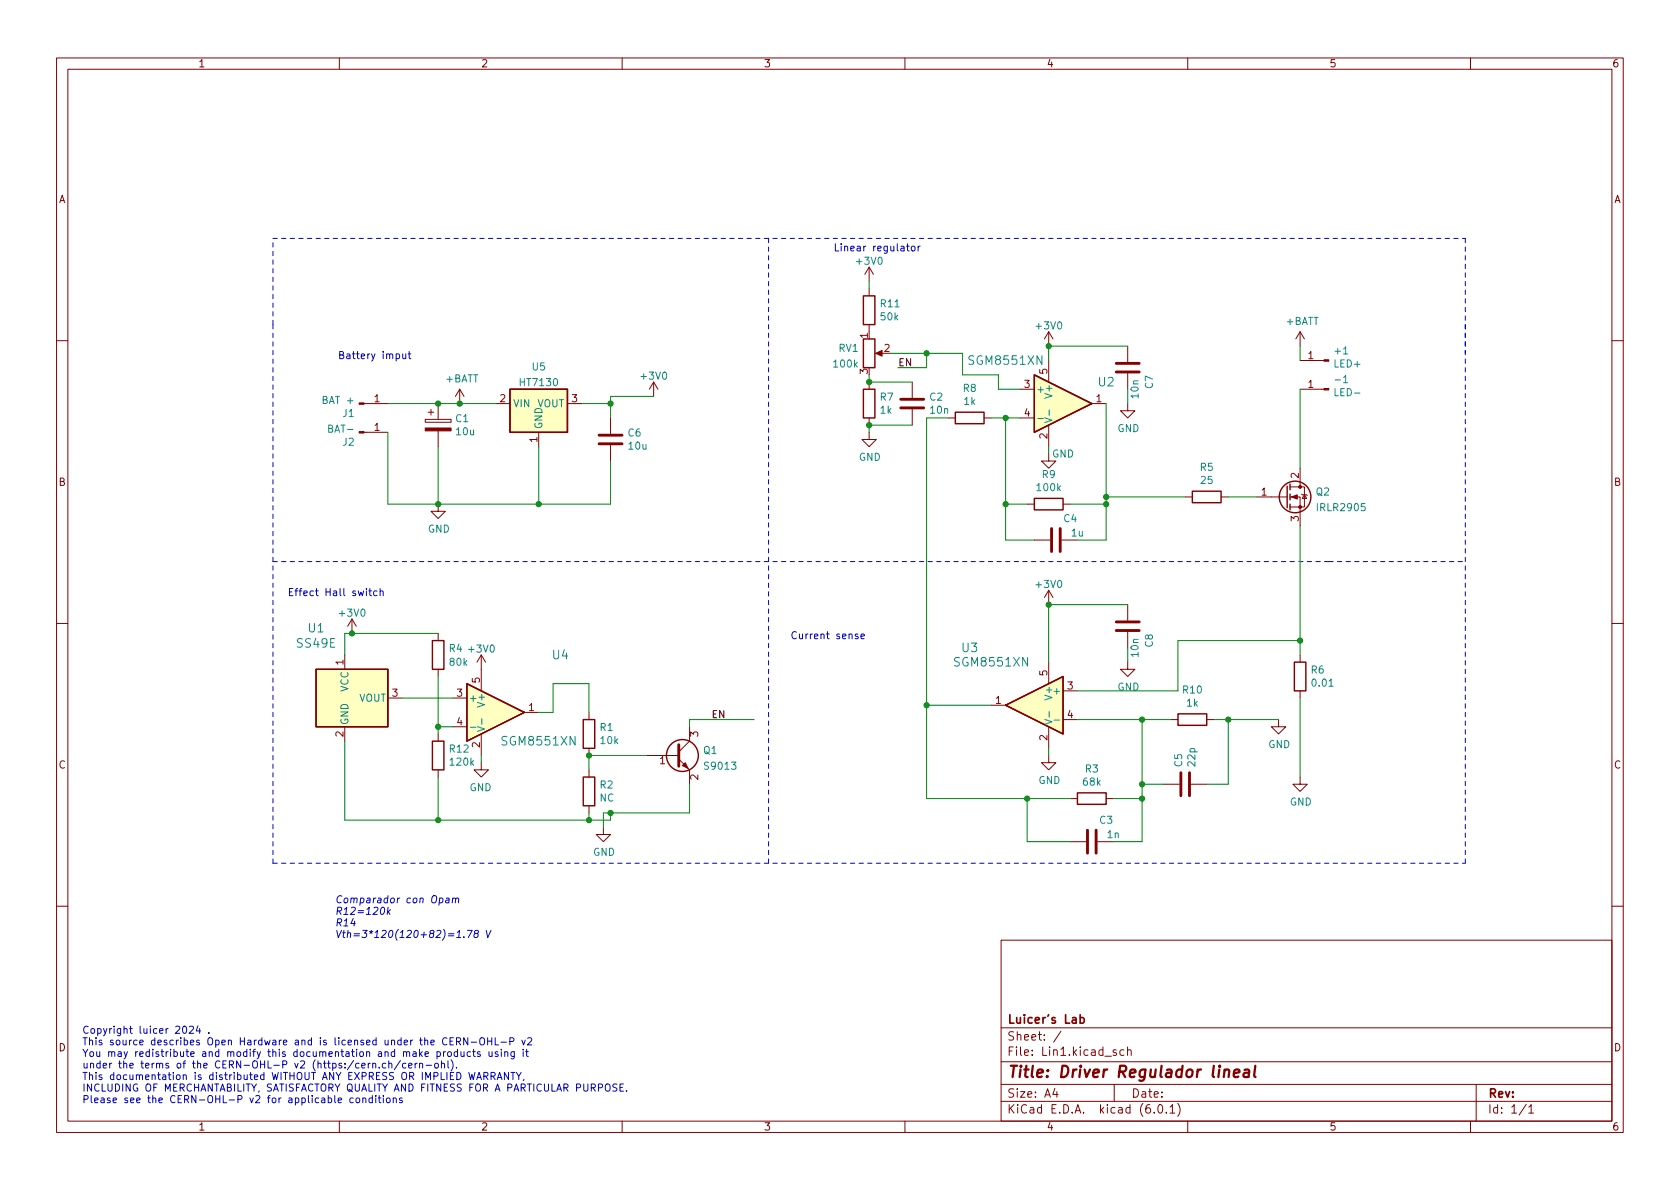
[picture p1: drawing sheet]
<svg xmlns="http://www.w3.org/2000/svg" width="297mm" height="210mm" viewBox="0 0 297 210" stroke-linecap="round" stroke-linejoin="round" font-family="sans-serif">
<g fill="none" stroke="#840000" stroke-width=".18">
<path d="M10 10.2h277v190.1h-277zM12 12.2h273v186.1h-273zM60 10.2v2M110 10.2v2M160 10.2v2M210 10.2v2M260 10.2v2M153.7 47.2v2.6M153.7 51v1.3M153.7 57.4v1.3M153.7 47.2l-.8 1.3M153.7 47.2l.7 1.3"/>
<path d="M185.4 58.7v2.5M185.4 58.7l-.7 1.2M185.4 58.7l.8 1.2M229.9 58.7v2.5M229.9 58.7l-.8 1.2M229.9 58.7l.7 1.2M10 60.2h2M64.4 71.4h4.2M64.4 76.4h4.2M75.2 74.2h4.6v.5h-4.6zM75.7 72.9h1M76.2 72.4v1"/>
<path d="M77.5 71.4v2.8M77.5 76.2v2.8M81.3 68.8l-.8 1.3M81.3 68.8v2.6M81.3 68.8l.7 1.3M87.6 71.4h2.6M95.2 76.4v2.6M100.3 71.4h2.6M107.9 73.9v2.8M107.9 78.7v2.8M115.6 67.6l-.8 1.2M115.6 67.6v2.5"/>
<path d="M115.6 67.6l.7 1.2M153.7 76.4v1.3h1.2l-1.2 1.3-1.3-1.3h1.3M153.7 67.6v1.2M153.7 73.9v1.3M155.2 62.5h1M161.3 67.6v2.8M161.3 72.4v2.8M167.6 73.9h1.3M174 73.9h1.3M180.3 68.8h2.6M180.3 73.9h2.6M185.4 63.7v3.9"/>
<path d="M185.4 75.2v3.8M193 71.4h2.6M199.4 71.4v1.2h1.3l-1.3 1.3-1.3-1.3h1.3M199.4 61.2v2.8M199.4 66v2.8M229.9 68.8h4.2M229.9 63.7h4.2M285 60.2h2M77.5 89.1v1.3h1.2l-1.2 1.3-1.3-1.3h1.3M181.6 89.1h1.3M182.9 95.5h2.8M185.4 80.3v1.2h1.3l-1.3 1.3-1.3-1.3h1.3"/>
<path d="M187.7 95.5h2.8M188 89.1h1.2M209.5 87.9h1.3M215.9 87.9h1.3M222.2 87.9h5.4M228.1 87.9h1.8v5.1M228.1 86.1h2.5v3.6h-2.5M229.9 82.8v3.3M230.1 87.4l.2 .1h.7l.1 .1M230.6 87.5l.4 .6h-.7zM10 110.2h2M61 115.8v2.6"/>
<path d="M62.2 109.5l-.7 1.2M62.2 109.5v2.5M62.2 109.5l.8 1.2M77.5 112v1.3M77.5 118.4v1.2M85.1 115.8v6.4M85.1 115.8l.8 1.3M85.1 115.8l-.8 1.3M185.4 104.4v2.5M185.4 117.1v3.8M185.4 104.4l-.7 1.3M185.4 104.4l.8 1.3"/>
<path d="M199.4 117.1v1.3h1.3l-1.3 1.2-1.3-1.2h1.3M199.4 106.9v2.8M199.4 111.8v2.7M229.9 115.8v1.3M285 110.2h2M61 128.5v2.6M68.6 123.4h2.5M77.5 129.8v1.3M77.5 136.1v1.3M80 123.4h2.5M80 128.5h2.5M85.1 134.9v1.2h-1.3l1.3 1.3 1.3-1.3h-1.3"/>
<path d="M85.1 129.8v3.8M92.7 126h2.5M104.1 126v1.2M104.1 132.3v1.3M104.1 136.1v1.3M114.3 133.6h5.7M120 134.2l1.9 1.9v2.6M121.9 128.5v2.6l-1.9 1.9M175.3 124.7h2.5M185.4 133.6v1.3h1.3l-1.3 1.2-1.3-1.2h1.3M185.4 128.5v3.8M188 122.2h2.5"/>
<path d="M188 127.2h2.5M205.7 138.7h2.8M207 127.2h1.3M210.6 138.7h2.8M213.4 127.2h1.2M226.1 127.2v1.3h1.2l-1.2 1.3-1.3-1.3h1.3M229.9 137.4v1.3h1.2l-1.2 1.2-1.3-1.2h1.3M229.9 122.2v1.2M104.1 142.5v1.3M106.7 146.3v1.3h1.2l-1.2 1.2-1.3-1.2h1.3M189.2 141.2h1.3M189.2 148.8h2.8"/>
<path d="M194.1 148.8h2.7M195.6 141.2h1.2M10 160.2h2M177 166.3h108v32h-108zM285 160.2h2M60 198.3v2M110 198.3v2M160 198.3v2M177 194.8h108M177 191.8h108M177 187.8h108M177 181.8h108"/>
<path d="M186.5 192.5l-.4 1h1M186.9 193v1M187.6 182.4l-1.3 1.9M197 191.8v3M197.4 185.7l-.4-.1-.2 .2 .1 .3 .5 .1v.4h-.6M198.7 185.7l-.4-.1-.3 .3v.4l.1 .3h.6M199.4 185.8l.2-.2 .3 .1 .1 .9M199.4 185.1v1.5M204.1 196.7v.1M204.9 195.4l.2-.1a.81 .81 0 0 1 .6 .7 .81 .81 0 0 1-.3 .8h-.2a.81 .81 0 0 1-.6-.6 .81 .81 0 0 1 .3-.8zM206.2 196.7v.1M206.9 195.8l.4-.5v1.5"/>
<path d="M206.9 196.8h.8M208.2 195.1a1.72 1.72 0 0 1 0 2.3M210 198.3v2M260 198.3v2M261 191.8v6.5M269.9 195.3l-1.3 1.9M270.3 195.8l.4-.5v1.5M270.3 196.8h.9"/>
</g>
<path d="M216.5 189.3a.49 .49 0 0 1 .9 .1l-.2 1.1M218.2 189.8l.9-.2v-.4l-.6-.1-.3 .3v1l.2 .1 .6-.1M220 189.2l.3-.1 .5 .1v1.3M220.9 189.6l-.7 .1a.4 .4 0 0 0-.4 .3 .4 .4 0 0 0 .3 .5l.7-.1M222 188.5l-.3 1.7 .3 .3" fill="none" stroke="#840000" stroke-width=".4"/>
<path d="M191 179.4v1.5M191 180l.4-.1 .3 .3v.4l-.1 .3h-.6" fill="none" stroke="#840000" stroke-width=".3"/>
<g fill="none" stroke="#840000" stroke-width=".25">
<path d="M152.7 59.9h2v5.1h-2zM152.7 52.3h2v5.1h-2zM90.2 68.8h10.1v7.6h-10.1zM152.7 68.8h2v5.1h-2zM168.9 72.9h5.1v2h-5.1zM182.9 66.3l10.1 5.1-10.1 5zM182.9 88.1h5.1v2.1h-5.1zM210.8 86.9h5.1v2h-5.1zM227.6 86v3.8M228.1 85.6v1M228.1 87.4v1M228.1 89.1v1.1"/>
<path d="M55.9 118.4h12.7v10.1h-12.7zM76.5 113.3h2v5.1h-2zM228.9 117.1h2v5.1h-2zM76.5 131.1h2v5h-2zM82.5 120.9l10.2 5.1-10.2 5.1zM103.1 127.2h2.1v5.1h-2.1zM103.1 137.4h2.1v5.1h-2.1zM177.8 124.7l10.2-5.1v10.2zM208.3 126.2h5.1v2.1h-5.1zM190.5 140.2h5.1v2h-5.1z"/>
<circle cx="229" cy="87.9" r="2.79"/>
<circle cx="120.6" cy="133.6" r="2.82"/>
</g>
<g fill="none" stroke="#840000" stroke-width=".51">
<path d="M105.9 78.5h4.1M105.9 77h4.1M159.3 72.1h4M159.3 70.6h4M197.4 64.3h4M197.4 65.8h4M185.9 93.5v4M187.5 93.5v4M197.4 110h4M197.4 111.5h4M120 131.7v3.8M208.8 136.6v4.1"/>
<path d="M210.3 136.6v4.1M192.3 146.8v4.1M193.8 146.8v4.1"/>
</g>
<g fill="#840000" stroke="#840000" stroke-width=".18">
<path d="M154.8 62.5l1.2-.5v1z"/>
<path d="M63.5 76.3h.9v.3h-.9z"/>
<path d="M75.2 75.7h4.6v.5h-4.6z"/>
<path d="M63.5 71.2h.9v.3h-.9z"/>
<path d="M234.1 68.7h.8v.3h-.8z"/>
<path d="M120.6 135.4l.6-.5 .5 1z"/>
<path d="M228.3 87.9l1.1-.4v.8z"/>
<path d="M234.1 63.6h.8v.3h-.8z"/>
<circle cx="229.9" cy="89.7" r=".25"/>
<circle cx="229.9" cy="86.1" r=".25"/>
</g>
<g fill="#ffffc2" stroke="#ffffc2" stroke-width=".18">
<path d="M82.5 120.9l10.2 5.1-10.2 5.1z"/>
<path d="M182.9 66.3l10.1 5.1-10.1 5z"/>
<path d="M90.2 68.8h10.1v7.6h-10.1z"/>
<path d="M55.9 118.4h12.7v10.1h-12.7z"/>
<path d="M177.8 124.7l10.2-5.1v10.2z"/>
</g>
<path d="M183.5 74h1M184.7 73.9l1.3 .4-1.3 .4M185.5 72.5v1M237.6 67.7h.7M83.2 128.6h1M84.4 128.5l1.3 .4-1.3 .4M85.2 127.1v1M184.7 127.2l1.3 .4-1.3 .5M185.5 125.8v1M186.4 127.3h.9" fill="none" stroke="#008484" stroke-width=".18"/>
<g fill="none" stroke="#0000c2" stroke-width=".18">
<path d="M160.3 43.5h.5M160.5 43.1v1.1l.3 .2M161.2 43.7l.2-.2 .3 .2 .1 .4-.1 .2-.3 .1-.2-.1zM162.3 43.5v.9M162.7 43.5l-.4 .3M71.2 62.6l.1 .8h.3l.1-.1M71.7 62.6v.8M72.2 62.6h.4M72.3 62.2v1l.3 .2M64.8 104.1v.1M64.8 104.5v.8M65.2 104.5h.5"/>
<path d="M65.4 104.1v1.1l.3 .1M66.7 104.6l-.4-.1-.2 .2 .1 .6h.5M67.2 104.6l.2-.1 .3 .1v.7M67.2 104.1v1.2M151.7 112.2l-.3-.1-.2 .2 .1 .2 .4 .1v.3h-.5M152.2 112.5l.6-.1v-.2l-.4-.1-.2 .2 .1 .6h.5M77.7 158.9h.5l.1 .5-.3 .3-.3-.1M78.9 158.9h.5l-.1 .8M79.4 159.1l-.5 .1-.1 .3 .1 .2 .5-.1M80 158.9l.2-.1 .3 .1v.8M80.1 158.8l-.2 .9M80.6 159l.2-.2 .3 .1-.1 .8"/>
<path d="M68.6 160.4l-.1 1.3M68.6 161.2l.3 .5M69 160.9l-.5 .4M82 165.7v.1M82.6 164.5h.9l-.7 1.3M84.1 165.1l-.2-.3 .3-.3 .4 .1-.1 .4a.49 .49 0 0 0-.6 .2 .49 .49 0 0 0 0 .5 .42 .42 0 0 0 .5 0 .42 .42 0 0 0 0-.6h-.1M86 164.5l.2 1.3 .6-1.3M32.4 181.6l.2-.1a.68 .68 0 0 1 .4 .6 .68 .68 0 0 1-.4 .6l-.2-.1-.1-.4zM33.5 181.6l.5-.1 .2 .3-.8 .9h.8M35 181.4l-.3 .9h.8M35.3 181.9v.8M36.9 182.6v.1"/>
<path d="M59.8 194.6l.6-.1-.1-.3h-.3l-.2 .1 .1 .6h.4M62.5 194.2h-.4l-.3 .2 .2 .5h.5M63.1 194.2h.3l.2 .2v.4l-.2 .2-.3-.1-.2-.1zM64.1 194.3l.2-.1h.3l.1 .8M64.1 194.2v.8M65.8 194.2h-.3l-.3 .2 .2 .5h.4M65.8 193.7v1.3M65.9 188.1l.2-.1 .3 .1v.8M65.9 188v.9M66.4 194.2v.8M66.9 194.2h.4M67 188.7v.2"/>
<path d="M67 193.7v1.1l.3 .2M67.8 194.2v.8M68.2 188.1l-.4-.1-.2 .3 .1 .5h.5M68.4 194.2h.3l.3 .2v.4l-.3 .2-.3-.1-.1-.1zM68.7 188.1l.2-.1 .3 .1 .1 .8M68.7 187.6v1.3M69.5 194.3l.2-.1h.3l.1 .8M69.5 194.2v.8M70.8 187.5l-1.1 1.7M71.1 194.2h-.3l-.2 .1 .1 .2 .4 .1v.3h-.5M71.8 188.1l-.4-.1-.2 .3 .1 .5h.5M72.2 188.4l.7-.1-.1-.2-.4-.1-.2 .2 .1 .6h.5"/>
<path d="M73.4 188v.9M73.8 188l-.4 .3M74.2 188.1l.2-.1 .3 .1v.8M74.2 188v.9M75.3 188.4h1M77 188.1l.3-.1 .2 .3v.3l-.2 .3-.3-.1-.2-.2zM77.3 186h.3l.3 .2-.1 .6h-.5M78.1 188.1l.1-.1 .3 .1 .1 .8M78.1 187.6v1.3M78.4 186v.8M78.8 186l-.4 .2M79.2 187.6v1.1l.2 .2"/>
<path d="M79.3 186h.3l.2 .2v.4l-.2 .2h-.3l-.2-.2zM79.6 184.1h.4M79.7 187.4a1.46 1.46 0 0 1 0 1.9M80.2 183.5h-.6v1.3h.6M80.7 184.2l.6-.1 .1-.2v-.3l-.7-.1v1.3M80.7 188.7v.2M80.9 186h-.4l-.2 .2 .1 .6h.5M80.9 185.6v1.2M81 184.2l.4 .6M81.5 186l.1 .8h.3l.1-.1M82 186v.8M82.7 183.5v1.3l-.7-1.3v1.3"/>
<path d="M83.2 186h-.4l-.2 .2 .1 .6h.5M83.3 184.3h1M83.6 186h.4M83.7 185.6v1l.3 .2M84.3 190.9l.4-1.3 .4 1.3M84.4 190.5h.6M84.9 183.7l.2-.2a.43 .43 0 0 1 .6 .4v.5a.42 .42 0 0 1-.4 .4 .42 .42 0 0 1-.5-.4zM84.9 186h-.3l-.2 .2 .1 .1 .4 .2v.3h-.5M85.6 190.3l.6-.1 .1-.1-.1-.3-.6-.2v1.3M85.9 190.3l.4 .6M86.2 184.1h.7M86.2 183.5v1.3"/>
<path d="M86.5 186v.8h.3l.2-.1M86.8 190.3l.6-.1 .1-.1v-.3l-.7-.2v1.3M86.9 183.5v1.3M87 186v.8M87.1 190.3l.4 .6M87.5 183.5v1.3h.7M87.9 190.9l.4-1.3 .5 1.3M88 186h-.3l-.2 .2 .1 .1 .4 .2v.3h-.5M88 190.5h.6M88.6 184.3h.9M88.6 185.6v.1M88.6 186v.8"/>
<path d="M89.2 186.1l.2-.1h.3l.1 .8M89.2 186v.8M89.9 189.6v1.3l-.7-1.3v1.3M90.1 184.2l.7-.1 .1-.2-.1-.3-.7-.1v1.3M90.3 189.6h.8M90.7 189.6v1.3M90.9 186v1l-.2 .2h-.3M90.9 186h-.3l-.3 .2 .2 .6h.4M91.3 189.6l.4 .7 .4-.7M91.7 190.3v.6M92.3 183.9l.3 .9 .3-.9M92.5 185.6v.1"/>
<path d="M92.5 186v.8M92.6 190.8l-.1 .3M92.9 186h.5M93.1 185.6v1l.3 .2M93.3 183.6l.5-.1 .2 .4-.8 .9h.8M107.1 191.9l.2-.2a.43 .43 0 0 1 .6 .4v.4a.42 .42 0 0 1-.5 .5 .42 .42 0 0 1-.4-.5zM109.1 191.7h-.5l-.2 .2 .1 .3 .5 .3v.3l-.2 .2-.4-.1M109.6 192.3h.4M110.2 191.7h-.6v1.3h.6M110.8 192.8v.2"/>
</g>
<path d="M48.3 57.4v-15.2M48.3 57.4v95.2M48.3 42.2h210.8M135.9 42.2v15.2M135.9 57.4v95.2M259.1 42.2v20.3M259.1 57.4v95.2M48.3 99.3h186.6M234.9 99.3h24.2M48.3 152.6h210.8" fill="none" stroke="#0000c2" stroke-width=".18" stroke-dasharray=".8 .8"/>
<g fill="none" stroke="#008400" stroke-width=".18">
<path d="M153.7 49.8v1.2M68.6 76.4v12.7h39.3v-7.6M68.6 71.4h19M77.5 79v10.1M95.2 79v10.1M102.9 71.4h5M115.6 70.1h-7.7v3.8M153.7 66.3v1.3h7.6M157.5 62.5h12.7v3.8h6.3v2.5h3.8M161.3 75.2h-7.6v1.2M163.8 62.5v2.5h-5.1M167.6 73.9h-3.8v67.3h25.4"/>
<path d="M175.3 73.9h5M177.8 73.9v21.6h5.1M185.4 79v1.3M195.6 71.4v24.1h-5.1M199.4 61.2h-14v2.5M199.4 68.8v2.6M229.9 61.2v2.5M229.9 68.8v14M177.8 89.1h3.8M189.2 89.1h6.4M195.6 87.9h13.9M217.2 87.9h5"/>
<path d="M229.9 93v22.8M77.5 119.6v10.2M77.5 112h-16.5v3.8M199.4 106.9h-14v10.2M199.4 114.5v2.6M229.9 113.3h-21.6v8.9h-17.8M61 131.1v13.9h46.9v-1.2M71.1 123.4h8.9M77.5 137.4v7.6M77.5 128.5h2.5M85.1 133.6v1.3M95.2 126h2.6v-5.1h6.3v5.1"/>
<path d="M114.3 133.6h-10.2v2.5M121.9 138.7v5.1h-15.2v2.5M133.3 127.2h-11.4v1.3M163.8 124.7h11.5M185.4 132.3v1.3M190.5 127.2h16.5M201.9 127.2v21.6h-5.1M201.9 138.7h3.8M214.6 127.2h11.5M217.2 127.2v11.5h-3.8M229.9 123.4v14M104.1 143.8v1.2"/>
<path d="M181.6 141.2v7.6h7.6M196.8 141.2h5.1"/>
</g>
<g fill="#008400" stroke="#008400" stroke-width=".18">
<circle cx="107.9" cy="71.4" r=".46"/>
<circle cx="107.9" cy="143.8" r=".46"/>
<circle cx="77.5" cy="128.5" r=".46"/>
<circle cx="104.1" cy="145" r=".46"/>
<circle cx="95.2" cy="89.1" r=".46"/>
<circle cx="81.3" cy="71.4" r=".46"/>
<circle cx="201.9" cy="141.2" r=".46"/>
<circle cx="201.9" cy="138.7" r=".46"/>
<circle cx="201.9" cy="127.2" r=".46"/>
<circle cx="181.6" cy="141.2" r=".46"/>
<circle cx="163.8" cy="62.5" r=".46"/>
<circle cx="185.4" cy="106.9" r=".46"/>
<circle cx="185.4" cy="61.2" r=".46"/>
<circle cx="153.7" cy="67.6" r=".46"/>
<circle cx="195.6" cy="89.1" r=".46"/>
<circle cx="195.6" cy="87.9" r=".46"/>
<circle cx="104.1" cy="133.6" r=".46"/>
<circle cx="77.5" cy="145" r=".46"/>
<circle cx="62.2" cy="112" r=".46"/>
<circle cx="77.5" cy="71.4" r=".46"/>
<circle cx="77.5" cy="89.1" r=".46"/>
<circle cx="217.2" cy="127.2" r=".46"/>
<circle cx="229.9" cy="113.3" r=".46"/>
<circle cx="163.8" cy="124.7" r=".46"/>
<circle cx="177.8" cy="89.1" r=".46"/>
<circle cx="177.8" cy="73.9" r=".46"/>
<circle cx="153.7" cy="75.2" r=".46"/>
</g>
<text font-size="2.8" fill="#840000" x="178" y="190.6">Title: Driver Regulador lineal</text>
<g font-size="2.1" fill="#008484">
<text x="171.5" y="64.5">SGM8551XN</text>
<text x="194.2" y="68.3">U2</text>
<text x="54.5" y="111.8">U1</text>
<text x="52.6" y="114.5">SS49E</text>
<text x="97.7" y="116.6">U4</text>
<text x="169" y="117.9">SGM8551XN</text>
<text x="170.1" y="115.3">U3</text>
<text x="89" y="131.8">SGM8551XN</text>
</g>
<g font-size="2.1" fill="#840000">
<text x="178" y="184">Sheet: /</text>
<text x="178" y="181">Luicer's Lab</text>
<text x="178" y="186.7">File: Lin1.kicad_sch</text>
<text x="178" y="196.9">KiCad E.D.A. kicad (6.0.1)</text>
<text x="178" y="194.1">Size: A4</text>
<text x="200" y="194.1">Date:</text>
<text x="263" y="194.1">Rev:</text>
<text x="263" y="196.9">Id: 1/1</text>
</g>
<g font-size="1.8" fill="#840000">
<text x="35" y="11.9">1</text>
<text x="85" y="11.9">2</text>
<text x="135" y="11.9">3</text>
<text x="185" y="11.9">4</text>
<text x="235" y="11.9">5</text>
<text x="285" y="11.9">6</text>
<text x="10.3" y="35.9">A</text>
<text x="285.3" y="35.9">A</text>
<text x="153.4" y="59.8" transform="rotate(-90 153.4 59.8)">1</text>
<text x="156.4" y="62.2">2</text>
<text x="231.3" y="63.5">1</text>
<text x="66.2" y="71.1">1</text>
<text x="88.4" y="71.1">2</text>
<text x="101.1" y="71.1">3</text>
<text x="153.4" y="66.1" transform="rotate(-90 153.4 66.1)">3</text>
<text x="181.1" y="68.6">3</text>
<text x="185.2" y="66.1" transform="rotate(-90 185.2 66.1)">5</text>
<text x="193.8" y="71.1">1</text>
<text x="231.3" y="68.6">1</text>
<text x="66.2" y="76.2">1</text>
<text x="181.1" y="73.7">4</text>
<text x="185.2" y="77.6" transform="rotate(-90 185.2 77.6)">2</text>
<text x="95" y="78.2" transform="rotate(-90 95 78.2)">1</text>
<text x="10.3" y="85.9">B</text>
<text x="223" y="87.6">1</text>
<text x="229.6" y="84.6" transform="rotate(-90 229.6 84.6)">2</text>
<text x="285.3" y="85.9">B</text>
<text x="229.6" y="92.2" transform="rotate(-90 229.6 92.2)">3</text>
<text x="60.7" y="117.6" transform="rotate(-90 60.7 117.6)">1</text>
<text x="185.2" y="119.5" transform="rotate(-90 185.2 119.5)">5</text>
<text x="69.4" y="123.2">3</text>
<text x="80.8" y="123.2">3</text>
<text x="84.8" y="120.8" transform="rotate(-90 84.8 120.8)">5</text>
<text x="93.5" y="125.7">1</text>
<text x="176" y="124.5">1</text>
<text x="188.7" y="121.9">3</text>
<text x="60.7" y="130.3" transform="rotate(-90 60.7 130.3)">2</text>
<text x="80.8" y="128.3">4</text>
<text x="123.4" y="130.3" transform="rotate(-90 123.4 130.3)">3</text>
<text x="185.2" y="130.9" transform="rotate(-90 185.2 130.9)">2</text>
<text x="188.7" y="127">4</text>
<text x="10.3" y="135.9">C</text>
<text x="84.8" y="132.2" transform="rotate(-90 84.8 132.2)">2</text>
<text x="116.7" y="135.1">1</text>
<text x="123.4" y="137.9" transform="rotate(-90 123.4 137.9)">2</text>
<text x="285.3" y="135.9">C</text>
<text x="10.3" y="185.9">D</text>
<text x="285.3" y="185.9">D</text>
<text x="35" y="199.9">1</text>
<text x="85" y="199.9">2</text>
<text x="135" y="199.9">3</text>
<text x="185" y="199.9">4</text>
<text x="235" y="199.9">5</text>
<text x="285" y="199.9">6</text>
</g>
<g font-size="1.8" fill="#0000c2">
<text x="147.3" y="44.4">Linear regulator</text>
<text x="59.7" y="63.5">Battery imput</text>
<text x="50.8" y="105.4">Effect Hall switch</text>
<text x="139.7" y="113">Current sense</text>
<text x="59.2" y="159.7">Comparador con Opam</text>
<text x="59.2" y="161.8">R12=120k</text>
<text x="59.2" y="163.8">R14</text>
<text x="59.2" y="165.9">Vth=3*120(120+82)=1.78 V</text>
<text x="14.5" y="182.8">Copyright luicer 2024 .</text>
<text x="14.5" y="184.8">This source describes Open Hardware and is licensed under the CERN-OHL-P v2</text>
<text x="14.5" y="186.9">You may redistribute and modify this documentation and make products using it</text>
<text x="14.5" y="188.9">under the terms of the CERN-OHL-P v2 (https:/cern.ch/cern-ohl).</text>
<text x="14.5" y="191">This documentation is distributed WITHOUT ANY EXPRESS OR IMPLIED WARRANTY,</text>
<text x="14.5" y="193">INCLUDING OF MERCHANTABILITY, SATISFACTORY QUALITY AND FITNESS FOR A PARTICULAR PURPOSE.</text>
<text x="14.5" y="195.1">Please see the CERN-OHL-P v2 for applicable conditions</text>
</g>
<g font-size="1.8" fill="#008484">
<text x="151.6" y="46.8">+3V0</text>
<text x="155.8" y="54.3">R11</text>
<text x="155.8" y="56.6">50k</text>
<text x="183.3" y="58.2">+3V0</text>
<text x="227.4" y="57.4">+BATT</text>
<text x="94.1" y="65.5">U5</text>
<text x="147.5" y="65">100k</text>
<text x="148.3" y="62.2">RV1</text>
<text x="236" y="65">LED+</text>
<text x="236.1" y="62.7">+1</text>
<text x="57.2" y="71.4">BAT +</text>
<text x="78.8" y="67.6">+BATT</text>
<text x="92.1" y="68.3">HT7130</text>
<text x="113.5" y="67.1">+3V0</text>
<text x="155.6" y="70.8">R7</text>
<text x="164.4" y="70.8">C2</text>
<text x="170.3" y="69.3">R8</text>
<text x="170.5" y="71.6">1k</text>
<text x="183.1" y="69.5">+</text>
<text x="186.1" y="70" transform="rotate(-90 186.1 70)">V+</text>
<text x="201.3" y="70.4" transform="rotate(-90 201.3 70.4)">10n</text>
<text x="203.8" y="68.7" transform="rotate(-90 203.8 68.7)">C7</text>
<text x="236.2" y="70">LED-</text>
<text x="236.3" y="67.7">-1</text>
<text x="58.1" y="76.5">BAT-</text>
<text x="60.6" y="73.7">J1</text>
<text x="80.6" y="74.6">C1</text>
<text x="80.7" y="77">10u</text>
<text x="90.7" y="72">VIN</text>
<text x="94.9" y="72">VOUT</text>
<text x="95.9" y="75.9" transform="rotate(-90 95.9 75.9)">GND</text>
<text x="111.1" y="77.2">C6</text>
<text x="155.7" y="73.1">1k</text>
<text x="164.6" y="73.1">10n</text>
<text x="197.6" y="76.4">GND</text>
<text x="60.6" y="78.8">J2</text>
<text x="111.2" y="79.5">10u</text>
<text x="151.8" y="81.5">GND</text>
<text x="186" y="80.9">GND</text>
<text x="212.2" y="83.3">R5</text>
<text x="183.5" y="86.8">100k</text>
<text x="184.3" y="84.5">R9</text>
<text x="212.4" y="85.6">25</text>
<text x="232.7" y="87.6">Q2</text>
<text x="75.6" y="94.2">GND</text>
<text x="188.1" y="92.3">C4</text>
<text x="189.5" y="94.9">1u</text>
<text x="233.1" y="90.4">IRLR2905</text>
<text x="183.3" y="104">+3V0</text>
<text x="60.1" y="109">+3V0</text>
<text x="79.4" y="115.3">R4</text>
<text x="79.6" y="117.7">80k</text>
<text x="83" y="115.4">+3V0</text>
<text x="201.3" y="116.1" transform="rotate(-90 201.3 116.1)">10n</text>
<text x="203.8" y="114.4" transform="rotate(-90 203.8 114.4)">C8</text>
<text x="231.8" y="119.1">R6</text>
<text x="61.6" y="122.3" transform="rotate(-90 61.6 122.3)">VCC</text>
<text x="63.4" y="124.1">VOUT</text>
<text x="82.8" y="124.1">+</text>
<text x="85.7" y="124.6" transform="rotate(-90 85.7 124.6)">V+</text>
<text x="186.1" y="123.4" transform="rotate(-90 186.1 123.4)">V+</text>
<text x="186.7" y="122.8">+</text>
<text x="197.6" y="122.1">GND</text>
<text x="209.2" y="122.6">R10</text>
<text x="209.8" y="124.9">1k</text>
<text x="232.1" y="121.4">0.01</text>
<text x="61.6" y="128.3" transform="rotate(-90 61.6 128.3)">GND</text>
<text x="106.1" y="129.3">R1</text>
<text x="106.2" y="131.6">10k</text>
<text x="79.6" y="133.1">R12</text>
<text x="79.7" y="135.4">120k</text>
<text x="124.4" y="133.3">Q1</text>
<text x="124.8" y="136.1">S9013</text>
<text x="191.9" y="136.6">R3</text>
<text x="209" y="135.6" transform="rotate(-90 209 135.6)">C5</text>
<text x="211.3" y="135.4" transform="rotate(-90 211.3 135.4)">22p</text>
<text x="224.2" y="132.3">GND</text>
<text x="83" y="139.9">GND</text>
<text x="106" y="141.7">NC</text>
<text x="106.1" y="139.4">R2</text>
<text x="183.6" y="138.6">GND</text>
<text x="191.6" y="138.9">68k</text>
<text x="228" y="142.4">GND</text>
<text x="194.4" y="145.7">C3</text>
<text x="195.8" y="148.2">1n</text>
<text x="104.8" y="151.3">GND</text>
</g>
<g font-size="1.8">
<text x="158.7" y="64.8">EN</text>
<text x="125.7" y="127">EN</text>
</g>
</svg>
